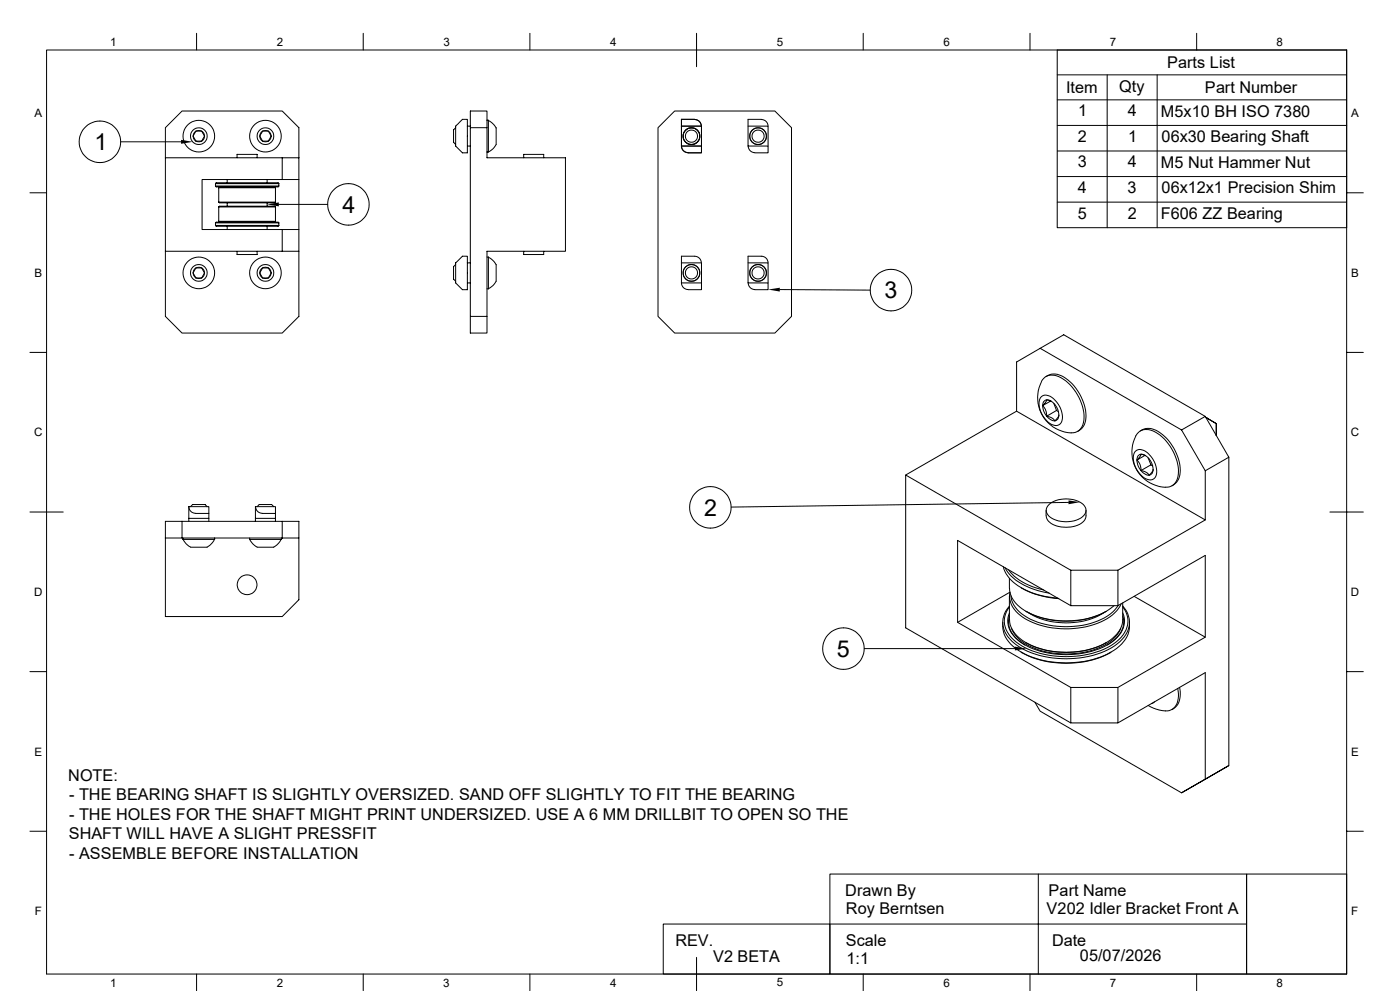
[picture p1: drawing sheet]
<svg xmlns="http://www.w3.org/2000/svg" width="420mm" height="297mm" viewBox="0 0 420 297" stroke-linecap="round" stroke-linejoin="round" font-family="sans-serif">
<g fill="none" stroke="#000" stroke-width=".3">
<path d="M14 15h390v276.9h-390zM59 10v5M109 10v5M159 10v5M209 10v10M259 10v5M309 10v5M359 10v5M404 15h-86.8v53.2h86.8M78.8 39.3h1.3a1.25 1.25 0 0 1 1 1l.3 .6-.7 1a1.24 1.24 0 0 1-1.4 .4h-.5l-.7-1.1a1.01 1.01 0 0 1 .4-1.4zM136.7 37.8l2-2h1.5v10h-1.5l-2-2zM136.7 38.3l-.6 .6v3.7l.6 .7"/>
<path d="M140.2 37.8h.9M141.1 38.3h5v-5h-5v66.5h5v-5h-5M146.1 38.3v9h23.5v28h-23.5v19.5M146.1 36h.4v9.6M146.5 36.1l1.3 .9 1 1.4M148.8 38.3v2.5a4 4 0 0 1-.5 3.4l-1.8 1.4M202.4 33.3h30.1l4.9 5v56.5l-4.9 5h-30.1l-5-5v-56.5zM204.4 37.8h6v6M208.4 35.8h-4v8M208.4 35.8a2.02 2.02 0 0 1 2 2M224.4 37.8h6v6M228.4 35.8h-4v8h6v2h-4"/>
<path d="M228.4 35.8a2.02 2.02 0 0 1 2 2M317.2 22.4h86.8M317.2 29.9h86.8M317.2 37.6h86.8M332.1 22.4v45.8M347.1 22.4v45.8M9 57.8h5M36.2 42.5h18.1M49.6 47.3v-9l5-5h30.1l5 5v9M61.3 40.8a1.7 1.7 0 0 0-2-1.7 1.7 1.7 0 0 0-1.3 2.3 1.7 1.7 0 0 0 2.5 .9M61.3 40.8l-.2 .9-.6 .6M61.4 40.8l-.9-1.5h-1.3a1.25 1.25 0 0 0-1 1l-.3 .6 .6 1a1.24 1.24 0 0 0 1.5 .4h.5"/>
<path d="M61.4 40.8l-.9 1.5M64.6 55.8l.3 .2h18.5l.3-.2M64.6 55.8h19.1M64.6 55l.3-.2h18.5l.3 .2M64.6 55h19.1M64.6 55v.8M65.6 56.3h17M65.6 56.3v4.3M65.8 56.1h16.7M65.8 56v.1M65.8 56.1l-.2 .2M68.2 53.8v1"/>
<path d="M71.1 47.3v-1h6v1M80.1 53.8v1M82.5 56v.1M82.5 56.1l.1 .2M82.6 56.3v4.3M83.7 55v.8M84.7 47.3h5M89.7 47.3v6.5h-5M89.7 53.8v15M140.2 43.8h.9M146.1 45.6h.4M157.1 47.3v-1h6v1"/>
<path d="M204.4 43.8a2.02 2.02 0 0 0 2 2M204.4 43.8h6v2h-4M224.5 43.8a2.02 2.02 0 0 0 1.9 2M317.2 45.3h86.8M317.2 52.9h86.8M404 57.8h5M49.6 75.3h35.1v-6.5h5v6.5h-5M49.6 75.3v19.5l5 5h30.1l5-5v-19.5M64.6 66.8l.3-.2h18.5l.3 .2M64.6 66.8h19.1M64.6 67.6l.3 .2h18.5l.3-.2M64.6 67.6h19.1"/>
<path d="M64.6 66.8v.8M65.6 62l.3-.2h16.5l.2 .2M65.6 62h17M65.6 66.3h17M65.6 60.6l.3 .2h16.5l.2-.2M65.6 60.6h17M65.6 66.3l.2 .2M65.6 62v4.3M65.8 66.5h16.7M65.8 66.5v.1M68.2 60.8v1M68.2 67.8v1"/>
<path d="M71.1 75.3v1h6v-1M80.1 60.8v1M80.1 67.8v1M82.5 66.5v.1M82.6 66.3l-.1 .2M82.6 62v4.3M83.7 66.8v.8M83.7 61.3h14.6M84.7 68.8h-24.1v-15h24.1v-6.5h-35.1v28M136.7 79.3l-.6 .6v3.8l.6 .6M136.7 78.8l2-2h1.5v10h-1.5l-2-2zM140.2 78.8h.9"/>
<path d="M146.1 77h.4v9.6M146.5 77.1l1.3 .9 1 1.3M148.8 79.3v3.2a3.1 3.1 0 0 1-1.8 3.8l-.5 .2M157.1 75.3v1h6v-1M204.4 78.8h6v6M210.4 78.8a2.02 2.02 0 0 0-2-2h-4v8M224.4 78.8h6v6M230.4 78.8a2.02 2.02 0 0 0-2-2h-4v8h6v2h-4M317.2 60.6h86.8M58.7 80.3h1.8l.6 1.1a1.01 1.01 0 0 1-.3 1.4l-.1 .1a1.36 1.36 0 0 1-1.5 .4 1.25 1.25 0 0 1-1-1l-.3-.6zM78.7 80.4l1.4-.1a1.25 1.25 0 0 1 1 1.1l.3 .5-.6 .9a1.23 1.23 0 0 1-1.6 .5 1.24 1.24 0 0 1-1.1-1v-.1a1.06 1.06 0 0 1 .4-1.4zM140.2 84.8h.9"/>
<path d="M146.1 86.6h.4M204.4 84.8a2.02 2.02 0 0 0 2 2M204.4 84.8h6v2h-4M224.5 84.8a2.02 2.02 0 0 0 1.9 2M233.9 86.8l27.1 .2M9 105.6h5M312 104.4l-7 4.1v14.7l56.6 32.6v-14.7M312.4 118.9a2.88 2.88 0 0 1 4 1 6.4 6.4 0 0 1 1.9 6.8 2.25 2.25 0 0 1-3.3 .2 7.2 7.2 0 0 1-3.1-7.3zM312.4 114.3a3.9 3.9 0 0 1 5.9-1.1 14.1 14.1 0 0 1 6.7 13.4 3.5 3.5 0 0 1-3.7 3.1M312.5 114.3a10.6 10.6 0 0 0 8.9 15.5M313.8 112.9a5.2 5.2 0 0 1 6.6 1 14.4 14.4 0 0 1 5.3 12.2l-.7 1.7-1.2 1.1M404 105.6h5"/>
<path d="M305 123.2l-33.3 19.2M314 124.7a3.3 3.3 0 0 0 2.4 1.4M314 124.7a3.5 3.5 0 0 1-.5-4.7 3.2 3.2 0 0 1 3.7 2.4 2.99 2.99 0 0 1-.3 3.5l-.5 .2M314 124.8l1.3 .3 1.1 1.1M315.2 120.2l-2.4 1.4M315.4 120.3l-.4-.2a.64 .64 0 0 0-1.1 0l-.8 1.1a.4 .4 0 0 0-.3 .4 .4 .4 0 0 0 .3 .4l.7 1.3 .2 1.5M316.1 120.9l.8 2.1 .6 .4M316.9 123l-2.9 1.8M317.7 124.4l-.2 .6-1.1 1.2M323.8 129l-.5 .3M340.7 135.2a2.88 2.88 0 0 1 4 1 6.4 6.4 0 0 1 1.9 6.8 2.25 2.25 0 0 1-3.4 .2 7.2 7.2 0 0 1-3-7.3zM340.7 130.6a3.9 3.9 0 0 1 6-1.1 14.1 14.1 0 0 1 6.7 13.4 3.7 3.7 0 0 1-4.7 3.1 10.6 10.6 0 0 1-8-15.4"/>
<path d="M341.1 137.9a1.54 1.54 0 0 1 .9-1.7 1.54 1.54 0 0 1 1.8 .5 4.6 4.6 0 0 1 1.8 5.2l-.9 .5M341.1 137.9a4.9 4.9 0 0 0 1.2 3.1M342.1 129.2a4.8 4.8 0 0 1 5.9 .5 14.4 14.4 0 0 1 5.9 12.7l-.3 1.2-.7 1-1.3 1M343.5 136.5l-2.4 1.4M343.7 136.6l-1.4-.5-.6 1.1a.71 .71 0 0 0-.5 .7 .71 .71 0 0 0 .4 .7l.5 1.1 .2 1.3M344.4 137.2l.9 2.1 .5 .4M345.3 139.3l-3 1.7M354.5 128.9l-42.5-24.5 7.1-4.1 42.5 24.5 7 12.2v92.4M354.5 128.9l7.1 12.2 7-4.1M361.6 124.8l-7.1 4.1M361.8 125.1l3.1 1.9v3.6v-3.6l-2.8-1.7-.2 .1 .2-.1zM9 153.5h10"/>
<path d="M54.6 156.3v4.9h30.1M56.6 151.8a2.02 2.02 0 0 0 2 2M56.6 151.8v3.6h6.1v-1.5h-4.1M56.6 151.8h6.1v2.1M56.6 155.4v.9M57.2 151.8l.6-.6h3.7l.6 .6M62.7 155.4v.9M76.6 151.8v3.6h6v-1.5h-3.9M76.6 151.8h6v2.1M76.6 155.4v.9M76.7 151.8a2.02 2.02 0 0 0 2 2M77.1 151.8l.7-.6h3.7l.6 .6"/>
<path d="M82.6 155.4v.9M84.7 156.3v4.9M313.8 153v1.6M314.7 151.3a8.4 8.4 0 0 1 10.6 .3 2.42 2.42 0 0 1-1.2 3.8 9 9 0 0 1-9.4-.7 2.23 2.23 0 0 1 0-3.4zM320.5 150.6l-101.1 1.4M325.8 153a3.7 3.7 0 0 1-.7 3.2 8.6 8.6 0 0 1-10.6 0l-.5-.8-.1-.8M342.3 141a3.3 3.3 0 0 0 2.4 1.4M342.3 141l1.5 .5 .9 1M345.9 140.7l-.2 .7-1 1.1M361.6 155.8l-26.2 15.1M398.9 153.5h10.1M49.6 161.2v23.6h35.1l5-5.1v-18.5"/>
<path d="M54.6 161.2h-5v-4.9h40.1v4.9h-5M54.9 161.2v.5h9.5v-.5M54.9 161.6l.9 1.4 1.3 1M57.2 164h4.9M64.3 161.6l-.9 1.4-1.3 1M74.9 161.2v.5h9.5v-.5M74.9 161.6l.9 1.4 1.3 1M77.1 164h5M84.3 161.6l-.9 1.4-1.3 1M301 169.8a11.5 11.5 0 0 0 7.3 7.3 27.2 27.2 0 0 0 9.1 2.2M301.5 170.1a14.2 14.2 0 0 0 8.8 6.6l4.4 1.1M302.6 170.8a17.3 17.3 0 0 0 10.5 6"/>
<path d="M302.8 173.4a10.1 10.1 0 0 0 .8 5.8 15 15 0 0 0 10.3 6.3 25.1 25.1 0 0 0 19.6-3.4l.7-.6M302.8 178.7l.1 7a9.4 9.4 0 0 0 6.3 7.7 26.9 26.9 0 0 0 23.1-1 8.3 8.3 0 0 0 4.5-6.7v-5M302.9 177.5l-15.6 9M303 177.5a7.3 7.3 0 0 0 4 7.6 26 26 0 0 0 25.9-.2l2.1-1.9 1.3-2M303.3 178.6a8.6 8.6 0 0 0 5 6.5 25.7 25.7 0 0 0 23.9-.5l1.6-1.1 1.6-2M306.3 176.1l.3 .3M306.7 176.4a26.8 26.8 0 0 0 10.9 3M321.2 170.9h14.2M335.4 170.9v10.6h-14.2M340.2 178.7l21.4 12.3-26.2 15M259.3 194.4h45.2M300.8 186.5a9.1 9.1 0 0 0 5.6 9 29.4 29.4 0 0 0 27.8-.6 8.8 8.8 0 0 0 4.6-8.4"/>
<path d="M302.8 181.7a7.1 7.1 0 0 0 .9 10.6 25.8 25.8 0 0 0 18.9 5 20.7 20.7 0 0 0 14.7-6.4 6.9 6.9 0 0 0-.5-9.2M302.8 184.7a7 7 0 0 0 3.1 7.6l1.6 1M302.9 181.9a6.8 6.8 0 0 0 1.1 9.7 24.3 24.3 0 0 0 17.2 5.2 21.7 21.7 0 0 0 15.2-5.8 6.7 6.7 0 0 0 .4-9.1M302.9 183.7a7 7 0 0 0 3.1 8.6 26.7 26.7 0 0 0 22.7 2.5 12.7 12.7 0 0 0 8.3-6.6l.4-2.3-.6-2.2M303.4 188.3a12.9 12.9 0 0 0 9.1 6.7 25.6 25.6 0 0 0 20.5-2.7l2-1.9 1.2-2.1M306.3 195.5l.3 .2M307.7 183.2a26.1 26.1 0 0 0 24.2 0M307.7 192.6l.2 .1M308 192.7a26.2 26.2 0 0 0 23.7 0M308.5 183.6a22.4 22.4 0 0 0 22.7 0M331.9 192.6l-.2 .1M333.3 195.5a29.1 29.1 0 0 1-26.6 .2"/>
<path d="M335.4 181.5l26.2-15v24.5M336.8 184.7a7 7 0 0 1-3.1 7.6l-1.5 1M9 201.3h5M310.5 210.5l1.5 2.6 42.5 24.5M321.2 206l-33.9-19.5v-24.5l33.9 19.5v-10.6l-49.5-28.5v45.8l49.5 28.5v-10.7h14.2v10.7h-14.2M335.4 216.7l26.2-15.1v31.9M346.4 210.3l-1 .6M353.3 206.3a5.6 5.6 0 0 1-2 6.5 8.3 8.3 0 0 1-6.9-1.4M353.9 206a5.7 5.7 0 0 1-2.3 6.7M404 201.3h5M354.5 237.6l14.1-8.2zM9 249.1h5"/>
<path d="M404 249.1h5M199 276.9h50v15h-50zM249 262h125v29.9h-125zM249 276.9h125M311.5 262v29.9M374 262h30v29.9h-30zM59 291.9v5M109 291.9v5M159 291.9v5M209 286.9v10M259 291.9v5M309 291.9v5"/>
<path d="M359 291.9v5"/>
<circle cx="30" cy="42.5" r="6.2"/>
<circle cx="59.6" cy="40.8" r="2.51"/>
<circle cx="59.6" cy="40.8" r="4.7"/>
<circle cx="79.6" cy="40.8" r="2.51"/>
<circle cx="79.6" cy="40.8" r="1.7"/>
<circle cx="79.6" cy="40.8" r="4.7"/>
<circle cx="207.4" cy="40.8" r="2.51"/>
<circle cx="207.4" cy="40.8" r="1.83"/>
<circle cx="227.4" cy="40.8" r="2.51"/>
<circle cx="227.4" cy="40.8" r="1.83"/>
<circle cx="104.5" cy="61.3" r="6.2"/>
<circle cx="59.6" cy="81.8" r="2.51"/>
<circle cx="59.6" cy="81.8" r="1.7"/>
<circle cx="59.6" cy="81.8" r="4.7"/>
<circle cx="79.6" cy="81.8" r="2.51"/>
<circle cx="79.6" cy="81.8" r="1.7"/>
<circle cx="79.6" cy="81.8" r="4.7"/>
<circle cx="207.4" cy="81.8" r="2.51"/>
<circle cx="207.4" cy="81.8" r="1.83"/>
<circle cx="227.4" cy="81.8" r="2.51"/>
<circle cx="227.4" cy="81.8" r="1.83"/>
<circle cx="267.3" cy="87" r="6.2"/>
<circle cx="213.1" cy="152.1" r="6.2"/>
<circle cx="74.1" cy="175.3" r="2.97"/>
<circle cx="253" cy="194.4" r="6.2"/>
</g>
<path d="M54.3 41.9l3.5 .6-3.5 .6zM80.1 61.3l3.6-.6v1.1zM230.4 86.8l3.5-.6v1.2zM320.5 150l3.5 .5-3.5 .6zM304.5 193.8l3.5 .6-3.5 .5z" fill="#000"/>
<g font-size="7">
<text x="28.3" y="45">1</text>
<text x="102.7" y="63.8">4</text>
<text x="265.3" y="89.5">3</text>
<text x="211.2" y="154.6">2</text>
<text x="251.1" y="196.8">5</text>
</g>
<g font-size="4.9">
<text x="350.2" y="20.4">Parts List</text>
<text x="319.8" y="27.9">Item</text>
<text x="335.8" y="27.4">Qty</text>
<text x="361.5" y="27.9">Part Number</text>
<text x="323.5" y="34.8">1</text>
<text x="338.4" y="34.8">4</text>
<text x="348.3" y="35">M5x10 BH ISO 7380</text>
<text x="323.3" y="42.5">2</text>
<text x="338.5" y="42.5">1</text>
<text x="348.4" y="42.6">06x30 Bearing Shaft</text>
<text x="323.3" y="50.2">3</text>
<text x="338.4" y="50.1">4</text>
<text x="348.3" y="50.2">M5 Nut Hammer Nut</text>
<text x="323.4" y="57.8">4</text>
<text x="338.3" y="57.8">3</text>
<text x="348.4" y="58">06x12x1 Precision Shim</text>
<text x="323.3" y="65.5">5</text>
<text x="338.4" y="65.5">2</text>
<text x="348.2" y="65.6">F606 ZZ Bearing</text>
<text x="20.5" y="233.9">NOTE:</text>
<text x="20.7" y="239.8">- THE BEARING SHAFT IS SLIGHTLY OVERSIZED. SAND OFF SLIGHTLY TO FIT THE BEARING</text>
<text x="20.7" y="245.7">- THE HOLES FOR THE SHAFT MIGHT PRINT UNDERSIZED. USE A 6 MM DRILLBIT TO OPEN SO THE</text>
<text x="20.6" y="251.6">SHAFT WILL HAVE A SLIGHT PRESSFIT</text>
<text x="20.7" y="257.5">- ASSEMBLE BEFORE INSTALLATION</text>
<text x="253.6" y="268.4">Drawn By</text>
<text x="314.6" y="268.4">Part Name</text>
<text x="253.7" y="273.9">Roy Berntsen</text>
<text x="314" y="273.9">V202 Idler Bracket Front A</text>
<text x="202.6" y="283.5">REV.</text>
<text x="253.7" y="283.5">Scale</text>
<text x="315.6" y="283.5">Date</text>
<text x="324" y="288">05/07/2026</text>
<text x="214" y="288.5">V2 BETA</text>
<text x="254" y="289">1:1</text>
</g>
<g font-size="3.5">
<text x="33" y="13.7">1</text>
<text x="83" y="13.7">2</text>
<text x="133" y="13.7">3</text>
<text x="183" y="13.7">4</text>
<text x="233" y="13.7">5</text>
<text x="283" y="13.7">6</text>
<text x="333" y="13.7">7</text>
<text x="383" y="13.7">8</text>
<text x="10.3" y="35.1">A</text>
<text x="405.3" y="35.1">A</text>
<text x="10.3" y="83">B</text>
<text x="405.3" y="83">B</text>
<text x="10.2" y="130.8">C</text>
<text x="405.2" y="130.8">C</text>
<text x="10.2" y="178.6">D</text>
<text x="405.2" y="178.6">D</text>
<text x="10.3" y="226.4">E</text>
<text x="405.3" y="226.4">E</text>
<text x="10.4" y="274.3">F</text>
<text x="405.4" y="274.3">F</text>
<text x="33" y="295.7">1</text>
<text x="83" y="295.7">2</text>
<text x="133" y="295.7">3</text>
<text x="183" y="295.7">4</text>
<text x="233" y="295.7">5</text>
<text x="283" y="295.7">6</text>
<text x="333" y="295.7">7</text>
<text x="383" y="295.7">8</text>
</g>
</svg>
